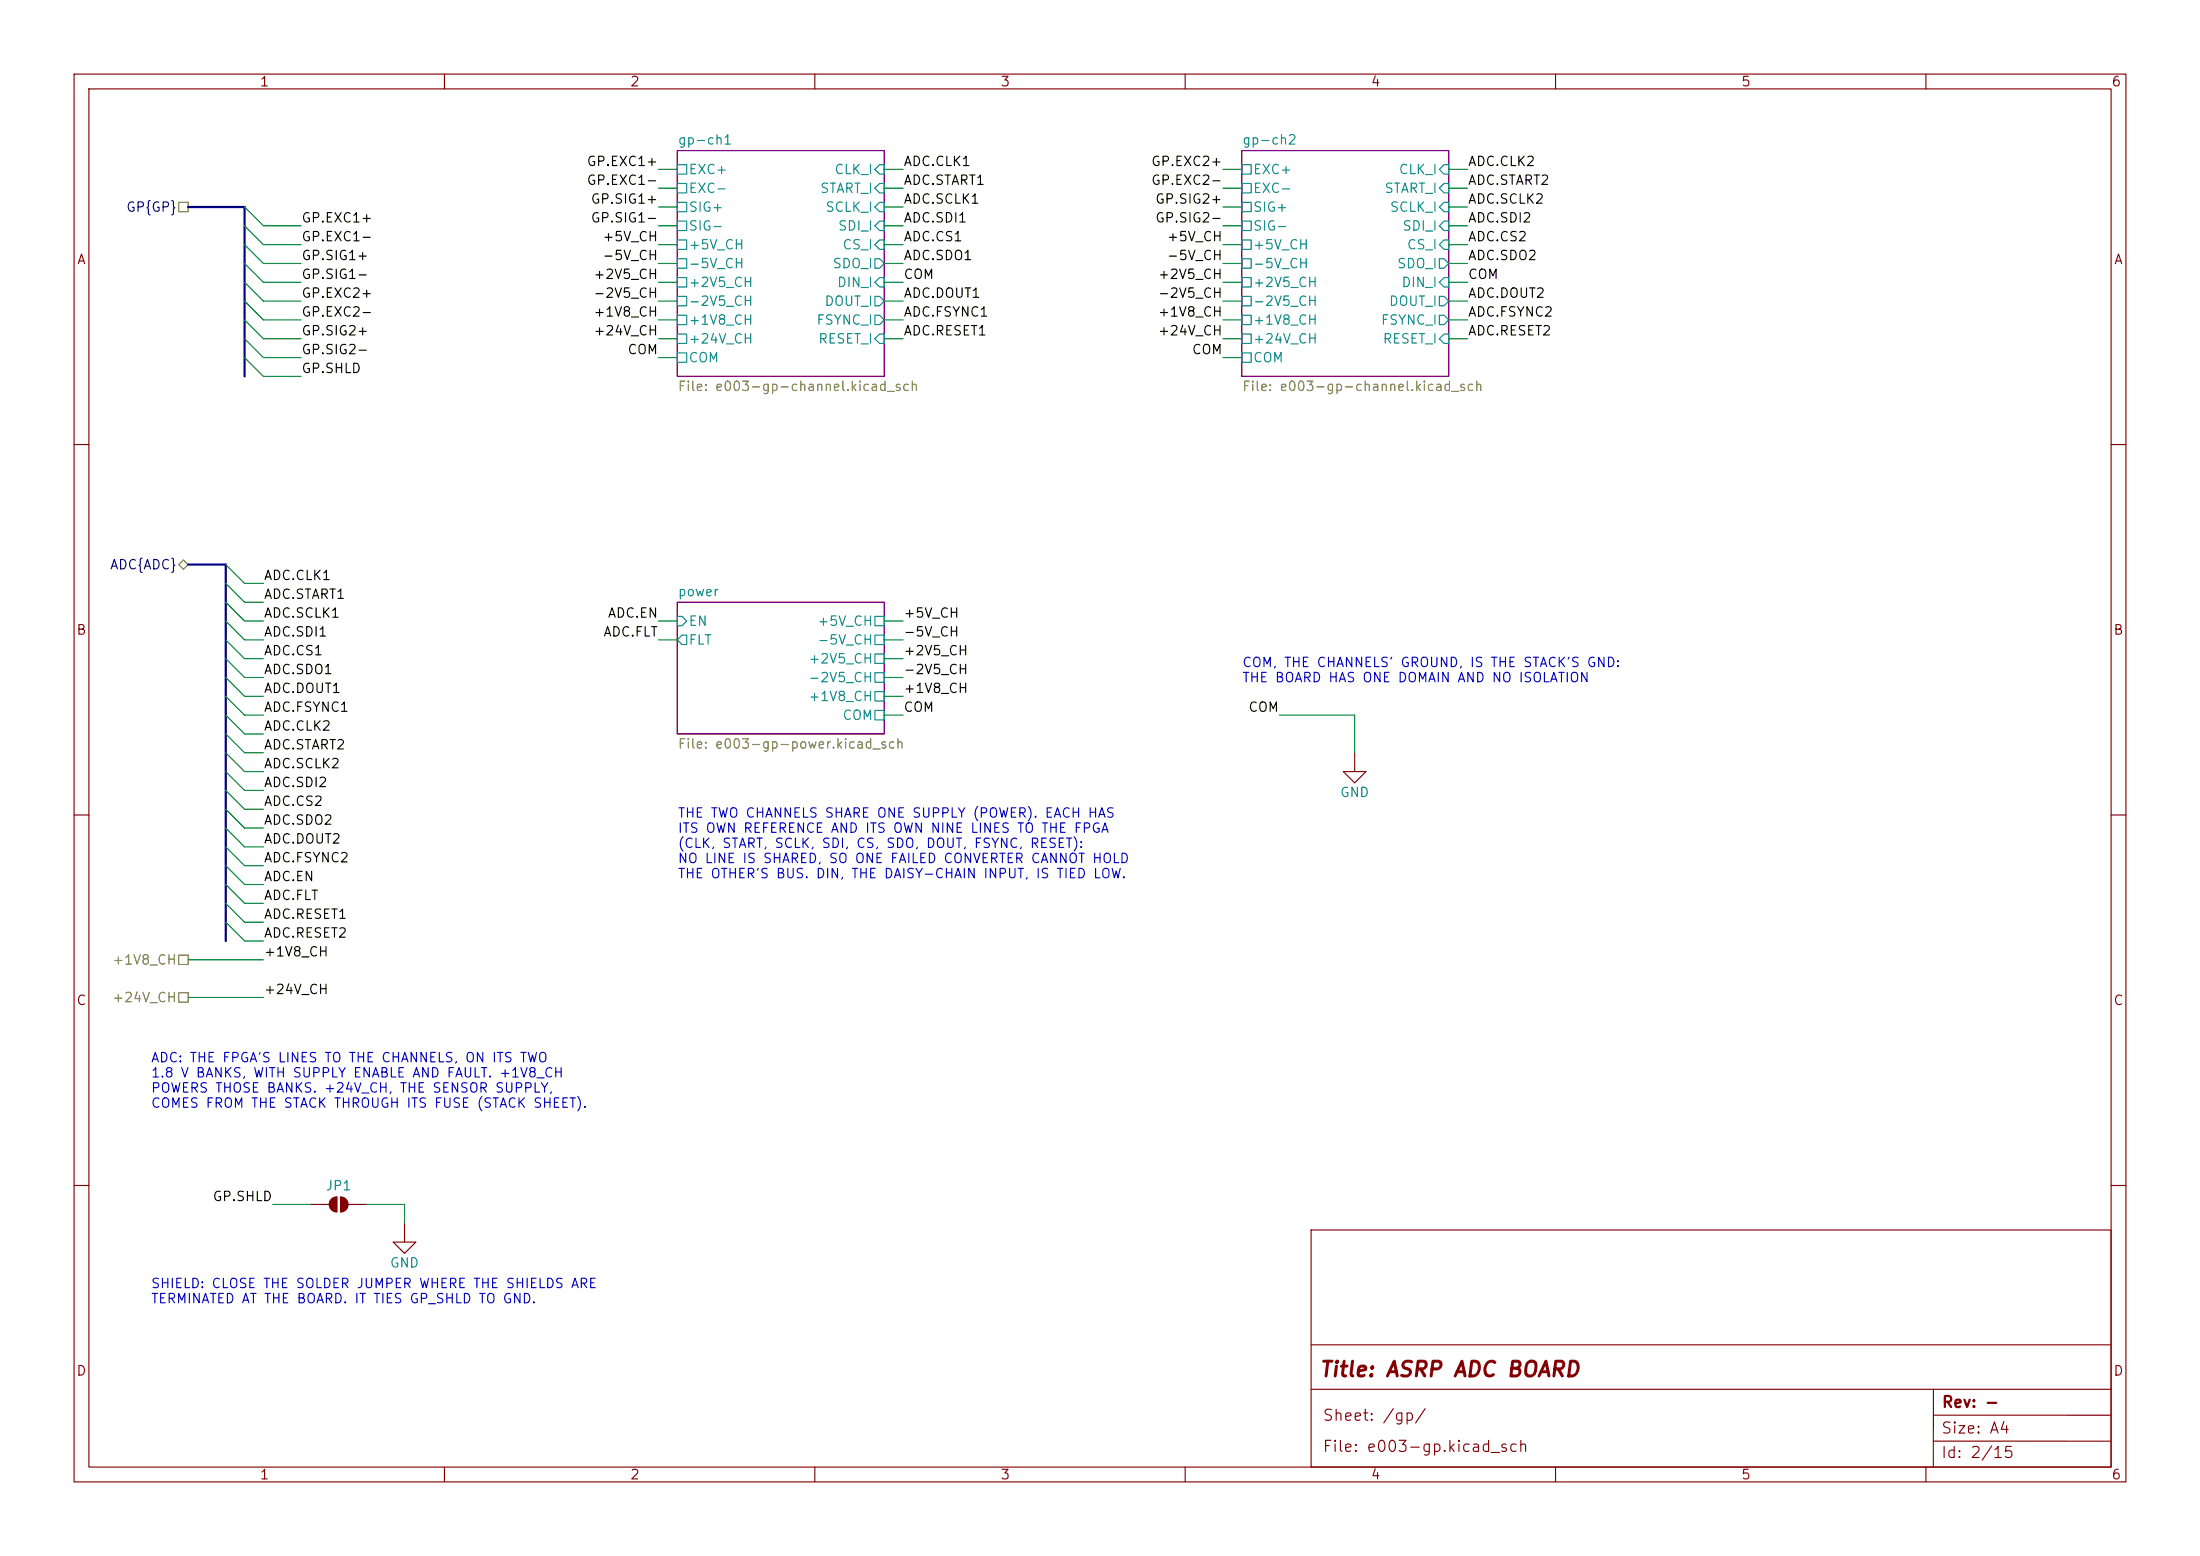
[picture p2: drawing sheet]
<svg xmlns="http://www.w3.org/2000/svg" width="297mm" height="210mm" viewBox="0 0 297 210" stroke-linecap="round" stroke-linejoin="round" font-family="sans-serif">
<g fill="none" stroke="#840000" stroke-width=".15">
<path d="M10 10h277v190h-277zM12 12h273v186h-273zM60 10v2M110 10v2M160 10v2M210 10v2M260 10v2M10 60h2M285 60h2M10 110h2M181.4 104.1h3l-1.5 1.6zM182.9 101.6v2.5"/>
<path d="M285 110h2M10 160h2M41.9 162.6h2.5M45.5 161.5v2.1M46 161.5v2.1M47 162.6h2.5M53.1 167.6h3l-1.5 1.6zM54.6 165.1v2.5M177 166h108v32h-108zM285 160h2M60 198v2M110 198v2"/>
<path d="M160 198v2M177 187.5h108M177 181.5h108M210 198v2M260 198v2M261 194.5h24M261 191h24M261 187.5v10.5"/>
</g>
<path d="M91.4 20.3h28v30.5h-28zM167.6 20.3h28v30.5h-28zM91.4 81.3h28v17.8h-28z" fill="none" stroke="#840084" stroke-width=".15"/>
<g fill="none" stroke="#008484" stroke-width=".15">
<path d="M91.4 22.2h1.3v1.3h-1.3zM91.4 24.8h1.3v1.2h-1.3zM91.4 27.3h1.3v1.3h-1.3zM91.4 29.8h1.3v1.3h-1.3zM91.4 32.4h1.3v1.3h-1.3zM91.4 34.9h1.3v1.3h-1.3zM91.4 37.5h1.3v1.2h-1.3zM118.1 25.4l.6-.6h.7v1.2h-.7zM118.1 30.5l.6-.7h.7v1.3h-.7zM118.1 34.9h.6l.7 .7-.7 .6h-.6zM118.7 22.2h.7v1.3h-.7l-.6-.6zM118.7 27.3h.7v1.3h-.7l-.6-.7z"/>
<path d="M118.7 32.4h.7v1.3h-.7l-.6-.7zM118.7 37.5h.7v1.2h-.7l-.6-.6zM167.6 22.2h1.3v1.3h-1.3zM167.6 24.8h1.3v1.2h-1.3zM167.6 27.3h1.3v1.3h-1.3zM167.6 29.8h1.3v1.3h-1.3zM167.6 32.4h1.3v1.3h-1.3zM167.6 34.9h1.3v1.3h-1.3zM167.6 37.5h1.3v1.2h-1.3zM194.3 34.9h.6l.7 .7-.7 .6h-.6zM194.9 22.2h.7v1.3h-.7l-.6-.6zM194.9 24.8h.7v1.2h-.7l-.6-.6z"/>
<path d="M194.9 27.3h.7v1.3h-.7l-.6-.7zM194.9 29.8h.7v1.3h-.7l-.6-.6zM194.9 32.4h.7v1.3h-.7l-.6-.7zM194.9 37.5h.7v1.2h-.7l-.6-.6zM91.4 40h1.3v1.3h-1.3zM91.4 42.5h1.3v1.3h-1.3zM91.4 45.1h1.3v1.3h-1.3zM91.4 47.6h1.3v1.3h-1.3zM118.1 40h.6l.7 .6-.7 .7h-.6zM118.1 42.5h.6l.7 .7-.7 .6h-.6zM118.7 45.1h.7v1.3h-.7l-.6-.7zM167.6 40h1.3v1.3h-1.3z"/>
<path d="M167.6 42.5h1.3v1.3h-1.3zM167.6 45.1h1.3v1.3h-1.3zM167.6 47.6h1.3v1.3h-1.3zM194.3 40h.6l.7 .6-.7 .7h-.6zM194.3 42.5h.6l.7 .7-.7 .6h-.6zM194.9 45.1h.7v1.3h-.7l-.6-.7zM91.4 83.2h.7l.6 .6-.6 .7h-.7zM91.4 86.4l.7-.7h.6v1.3h-.6zM118.1 83.2h1.3v1.3h-1.3zM118.1 85.7h1.3v1.3h-1.3zM118.1 88.3h1.3v1.2h-1.3zM118.1 90.8h1.3v1.3h-1.3z"/>
<path d="M118.1 93.3h1.3v1.3h-1.3zM118.1 95.9h1.3v1.3h-1.3z"/>
</g>
<g fill="#840000" stroke="#840000" stroke-width=".15">
<path d="M44.7 161.8l.4-.2 .4-.1v2.1a1.02 1.02 0 0 1-1-.7 1.02 1.02 0 0 1 .2-1.1z"/>
<path d="M46 161.5a1.02 1.02 0 0 1 1 1.1 1.02 1.02 0 0 1-1 1z"/>
</g>
<path d="M24.1 27.3h1.3v1.3h-1.3zM24.1 76.2l.7-.6 .6 .6-.6 .6zM24.1 134h1.3v1.3h-1.3zM24.1 128.9h1.3v1.3h-1.3z" fill="none" stroke="#848400" stroke-width=".15"/>
<path d="M25.4 27.9h7.6v22.9M25.4 76.2h5.1v50.8" fill="none" stroke="#000084" stroke-width=".3"/>
<g fill="none" stroke="#008400" stroke-width=".15">
<path d="M33 27.9l2.6 2.6h5M33 35.6l2.6 2.5h5M33 33l2.6 2.6h5M33 38.1l2.6 2.5h5M33 30.5l2.6 2.5h5M88.9 30.5h2.5M88.9 27.9h2.5M88.9 25.4h2.5M88.9 38.1h2.5M88.9 35.6h2.5M88.9 22.9h2.5M88.9 33h2.5"/>
<path d="M119.4 30.5h2.5M119.4 27.9h2.5M119.4 25.4h2.5M119.4 38.1h2.5M119.4 35.6h2.5M119.4 22.9h2.5M119.4 33h2.5M165.1 30.5h2.5M165.1 27.9h2.5M165.1 25.4h2.5M165.1 38.1h2.5M165.1 35.6h2.5"/>
<path d="M165.1 22.9h2.5M165.1 33h2.5M195.6 30.5h2.5M195.6 27.9h2.5M195.6 25.4h2.5M195.6 38.1h2.5M195.6 35.6h2.5M195.6 22.9h2.5M195.6 33h2.5M33 43.2l2.6 2.5h5M33 45.7l2.6 2.6h5M33 40.6l2.6 2.6h5"/>
<path d="M33 48.3l2.6 2.5h5M88.9 45.7h2.5M88.9 48.3h2.5M88.9 43.2h2.5M88.9 40.6h2.5M119.4 45.7h2.5M119.4 43.2h2.5M119.4 40.6h2.5M165.1 45.7h2.5M165.1 48.3h2.5M165.1 43.2h2.5M165.1 40.6h2.5"/>
<path d="M195.6 45.7h2.5M195.6 43.2h2.5M195.6 40.6h2.5M30.5 76.2l2.5 2.5h2.6M30.5 78.7l2.5 2.6h2.6M30.5 94l2.5 2.5h2.6M30.5 91.4l2.5 2.6h2.6M30.5 88.9l2.5 2.5h2.6M30.5 86.4l2.5 2.5h2.6M30.5 83.8l2.5 2.6h2.6M30.5 81.3l2.5 2.5h2.6M30.5 96.5l2.5 2.6h2.6"/>
<path d="M30.5 99.1l2.5 2.5h2.6M88.9 86.4h2.5M88.9 83.8h2.5M119.4 96.5h2.5M119.4 94h2.5M119.4 91.4h2.5M119.4 88.9h2.5M119.4 86.4h2.5M119.4 83.8h2.5M172.7 96.5h10.2v5.1M30.5 109.2l2.5 2.6h2.6M30.5 119.4l2.5 2.5h2.6"/>
<path d="M30.5 116.8l2.5 2.6h2.6M30.5 101.6l2.5 2.5h2.6M30.5 104.1l2.5 2.6h2.6M30.5 114.3l2.5 2.5h2.6M30.5 111.8l2.5 2.5h2.6M30.5 106.7l2.5 2.5h2.6M25.4 134.6h10.2M25.4 129.5h10.2M30.5 121.9l2.5 2.6h2.6M30.5 124.5l2.5 2.5h2.6M36.8 162.6h5.1M49.5 162.6h5.1v2.5"/>
</g>
<text font-size="2" fill="#840000" x="178" y="186.3">Title: ASRP ADC BOARD</text>
<g font-size="1.5" fill="#840000">
<text x="262" y="190.4">Rev: -</text>
<text x="178.5" y="196.3">File: e003-gp.kicad_sch</text>
<text x="178.5" y="192.1">Sheet: /gp/</text>
<text x="262" y="193.9">Size: A4</text>
<text x="262" y="197.2">Id: 2/15</text>
</g>
<g font-size="1.3" fill="#840000">
<text x="35" y="12">1</text>
<text x="85" y="12">2</text>
<text x="135" y="12">3</text>
<text x="185" y="12">4</text>
<text x="235" y="12">5</text>
<text x="285" y="12">6</text>
<text x="10.3" y="36">A</text>
<text x="285.3" y="36">A</text>
<text x="10.2" y="86">B</text>
<text x="285.2" y="86">B</text>
<text x="10.2" y="136">C</text>
<text x="285.2" y="136">C</text>
<text x="10.2" y="186">D</text>
<text x="285.2" y="186">D</text>
<text x="35" y="200">1</text>
<text x="85" y="200">2</text>
<text x="135" y="200">3</text>
<text x="185" y="200">4</text>
<text x="235" y="200">5</text>
<text x="285" y="200">6</text>
</g>
<g font-size="1.3">
<text x="79.1" y="22.7">GP.EXC1+</text>
<text x="121.9" y="22.7">ADC.CLK1</text>
<text x="155.3" y="22.7">GP.EXC2+</text>
<text x="198.1" y="22.7">ADC.CLK2</text>
<text x="79.1" y="25.3">GP.EXC1-</text>
<text x="79.7" y="27.8">GP.SIG1+</text>
<text x="121.9" y="25.3">ADC.START1</text>
<text x="121.9" y="27.8">ADC.SCLK1</text>
<text x="155.3" y="25.3">GP.EXC2-</text>
<text x="155.9" y="27.8">GP.SIG2+</text>
<text x="198.1" y="27.8">ADC.SCLK2</text>
<text x="198.1" y="25.3">ADC.START2</text>
<text x="40.6" y="30.4">GP.EXC1+</text>
<text x="40.6" y="32.9">GP.EXC1-</text>
<text x="40.6" y="35.4">GP.SIG1+</text>
<text x="79.7" y="30.4">GP.SIG1-</text>
<text x="81.2" y="32.9">+5V_CH</text>
<text x="81.2" y="35.4">-5V_CH</text>
<text x="121.9" y="30.4">ADC.SDI1</text>
<text x="121.9" y="32.9">ADC.CS1</text>
<text x="121.9" y="35.4">ADC.SDO1</text>
<text x="155.9" y="30.4">GP.SIG2-</text>
<text x="157.4" y="35.4">-5V_CH</text>
<text x="157.4" y="32.9">+5V_CH</text>
<text x="198.1" y="35.4">ADC.SDO2</text>
<text x="198.1" y="32.9">ADC.CS2</text>
<text x="198.1" y="30.4">ADC.SDI2</text>
<text x="40.6" y="38">GP.SIG1-</text>
<text x="40.6" y="40.5">GP.EXC2+</text>
<text x="80" y="38">+2V5_CH</text>
<text x="80" y="40.5">-2V5_CH</text>
<text x="121.9" y="38">COM</text>
<text x="121.9" y="40.5">ADC.DOUT1</text>
<text x="156.2" y="40.5">-2V5_CH</text>
<text x="156.2" y="38">+2V5_CH</text>
<text x="198.1" y="40.5">ADC.DOUT2</text>
<text x="198.1" y="38">COM</text>
<text x="40.6" y="43.1">GP.EXC2-</text>
<text x="40.6" y="45.6">GP.SIG2+</text>
<text x="80" y="43.1">+1V8_CH</text>
<text x="80" y="45.6">+24V_CH</text>
<text x="121.9" y="43.1">ADC.FSYNC1</text>
<text x="121.9" y="45.6">ADC.RESET1</text>
<text x="156.2" y="45.6">+24V_CH</text>
<text x="156.2" y="43.1">+1V8_CH</text>
<text x="198.1" y="45.6">ADC.RESET2</text>
<text x="198.1" y="43.1">ADC.FSYNC2</text>
<text x="40.6" y="48.1">GP.SIG2-</text>
<text x="40.6" y="50.7">GP.SHLD</text>
<text x="84.6" y="48.1">COM</text>
<text x="160.8" y="48.1">COM</text>
<text x="35.5" y="83.7">ADC.SCLK1</text>
<text x="35.5" y="81.2">ADC.START1</text>
<text x="35.5" y="78.6">ADC.CLK1</text>
<text x="82" y="83.7">ADC.EN</text>
<text x="121.9" y="83.7">+5V_CH</text>
<text x="35.5" y="88.8">ADC.CS1</text>
<text x="35.5" y="86.2">ADC.SDI1</text>
<text x="81.4" y="86.2">ADC.FLT</text>
<text x="121.9" y="86.2">-5V_CH</text>
<text x="121.9" y="88.8">+2V5_CH</text>
<text x="35.5" y="93.9">ADC.DOUT1</text>
<text x="35.5" y="91.3">ADC.SDO1</text>
<text x="121.9" y="91.3">-2V5_CH</text>
<text x="121.9" y="93.9">+1V8_CH</text>
<text x="35.5" y="101.5">ADC.START2</text>
<text x="35.5" y="98.9">ADC.CLK2</text>
<text x="35.5" y="96.4">ADC.FSYNC1</text>
<text x="121.9" y="96.4">COM</text>
<text x="168.4" y="96.4">COM</text>
<text x="35.5" y="106.6">ADC.SDI2</text>
<text x="35.5" y="104">ADC.SCLK2</text>
<text x="35.5" y="111.6">ADC.SDO2</text>
<text x="35.5" y="109.1">ADC.CS2</text>
<text x="35.5" y="119.3">ADC.EN</text>
<text x="35.5" y="116.7">ADC.FSYNC2</text>
<text x="35.5" y="114.2">ADC.DOUT2</text>
<text x="35.5" y="121.8">ADC.FLT</text>
<text x="35.5" y="124.3">ADC.RESET1</text>
<text x="35.5" y="129.4">+1V8_CH</text>
<text x="35.5" y="126.9">ADC.RESET2</text>
<text x="35.5" y="134.5">+24V_CH</text>
<text x="28.6" y="162.4">GP.SHLD</text>
</g>
<g font-size="1.3" fill="#008484">
<text x="91.4" y="19.8">gp-ch1</text>
<text x="92.9" y="23.8">EXC+</text>
<text x="112.6" y="23.8">CLK_I</text>
<text x="167.6" y="19.8">gp-ch2</text>
<text x="169.1" y="23.8">EXC+</text>
<text x="188.8" y="23.8">CLK_I</text>
<text x="92.9" y="26.4">EXC-</text>
<text x="92.9" y="28.9">SIG+</text>
<text x="110.6" y="26.4">START_I</text>
<text x="111.3" y="28.9">SCLK_I</text>
<text x="169.1" y="26.4">EXC-</text>
<text x="169.1" y="28.9">SIG+</text>
<text x="186.8" y="26.4">START_I</text>
<text x="187.5" y="28.9">SCLK_I</text>
<text x="92.9" y="31.4">SIG-</text>
<text x="92.9" y="34">+5V_CH</text>
<text x="113" y="31.4">SDI_I</text>
<text x="113.6" y="34">CS_I</text>
<text x="169.1" y="31.4">SIG-</text>
<text x="169.1" y="34">+5V_CH</text>
<text x="189.2" y="31.4">SDI_I</text>
<text x="189.8" y="34">CS_I</text>
<text x="92.9" y="36.5">-5V_CH</text>
<text x="92.9" y="39.1">+2V5_CH</text>
<text x="92.9" y="41.6">-2V5_CH</text>
<text x="111.2" y="41.6">DOUT_I</text>
<text x="112.3" y="36.5">SDO_I</text>
<text x="112.9" y="39.1">DIN_I</text>
<text x="169.1" y="36.5">-5V_CH</text>
<text x="169.1" y="39.1">+2V5_CH</text>
<text x="169.1" y="41.6">-2V5_CH</text>
<text x="187.4" y="41.6">DOUT_I</text>
<text x="188.5" y="36.5">SDO_I</text>
<text x="189.1" y="39.1">DIN_I</text>
<text x="92.9" y="44.1">+1V8_CH</text>
<text x="92.9" y="46.7">+24V_CH</text>
<text x="110.1" y="44.1">FSYNC_I</text>
<text x="110.4" y="46.7">RESET_I</text>
<text x="169.1" y="44.1">+1V8_CH</text>
<text x="169.1" y="46.7">+24V_CH</text>
<text x="186.3" y="44.1">FSYNC_I</text>
<text x="186.6" y="46.7">RESET_I</text>
<text x="92.9" y="49.2">COM</text>
<text x="169.1" y="49.2">COM</text>
<text x="91.4" y="80.8">power</text>
<text x="92.9" y="84.8">EN</text>
<text x="92.9" y="87.3">FLT</text>
<text x="109" y="89.9">+2V5_CH</text>
<text x="110.3" y="84.8">+5V_CH</text>
<text x="110.3" y="87.3">-5V_CH</text>
<text x="109" y="92.4">-2V5_CH</text>
<text x="109" y="94.9">+1V8_CH</text>
<text x="113.6" y="97.5">COM</text>
<text x="180.8" y="107.9">GND</text>
<text x="43.9" y="161">JP1</text>
<text x="52.5" y="171.4">GND</text>
</g>
<g font-size="1.3" fill="#000084">
<text x="16.9" y="28.9">GP{GP}</text>
<text x="14.8" y="77.2">ADC{ADC}</text>
</g>
<g font-size="1.3" fill="#848400">
<text x="91.4" y="53.1">File: e003-gp-channel.kicad_sch</text>
<text x="167.6" y="53.1">File: e003-gp-channel.kicad_sch</text>
<text x="91.4" y="101.4">File: e003-gp-power.kicad_sch</text>
<text x="15.1" y="130.5">+1V8_CH</text>
<text x="15.1" y="135.6">+24V_CH</text>
</g>
<g font-size="1.3" fill="#0000c2">
<text x="167.6" y="90.4">COM, THE CHANNELS' GROUND, IS THE STACK'S GND:</text>
<text x="167.6" y="92.4">THE BOARD HAS ONE DOMAIN AND NO ISOLATION</text>
<text x="91.4" y="110.7">THE TWO CHANNELS SHARE ONE SUPPLY (POWER). EACH HAS</text>
<text x="91.4" y="112.7">ITS OWN REFERENCE AND ITS OWN NINE LINES TO THE FPGA</text>
<text x="91.4" y="114.8">(CLK, START, SCLK, SDI, CS, SDO, DOUT, FSYNC, RESET):</text>
<text x="91.4" y="116.8">NO LINE IS SHARED, SO ONE FAILED CONVERTER CANNOT HOLD</text>
<text x="91.4" y="118.9">THE OTHER'S BUS. DIN, THE DAISY-CHAIN INPUT, IS TIED LOW.</text>
<text x="20.3" y="143.7">ADC: THE FPGA'S LINES TO THE CHANNELS, ON ITS TWO</text>
<text x="20.3" y="145.7">1.8 V BANKS, WITH SUPPLY ENABLE AND FAULT. +1V8_CH</text>
<text x="20.3" y="147.8">POWERS THOSE BANKS. +24V_CH, THE SENSOR SUPPLY,</text>
<text x="20.3" y="149.8">COMES FROM THE STACK THROUGH ITS FUSE (STACK SHEET).</text>
<text x="20.3" y="174.2">SHIELD: CLOSE THE SOLDER JUMPER WHERE THE SHIELDS ARE</text>
<text x="20.3" y="176.2">TERMINATED AT THE BOARD. IT TIES GP_SHLD TO GND.</text>
</g>
</svg>
